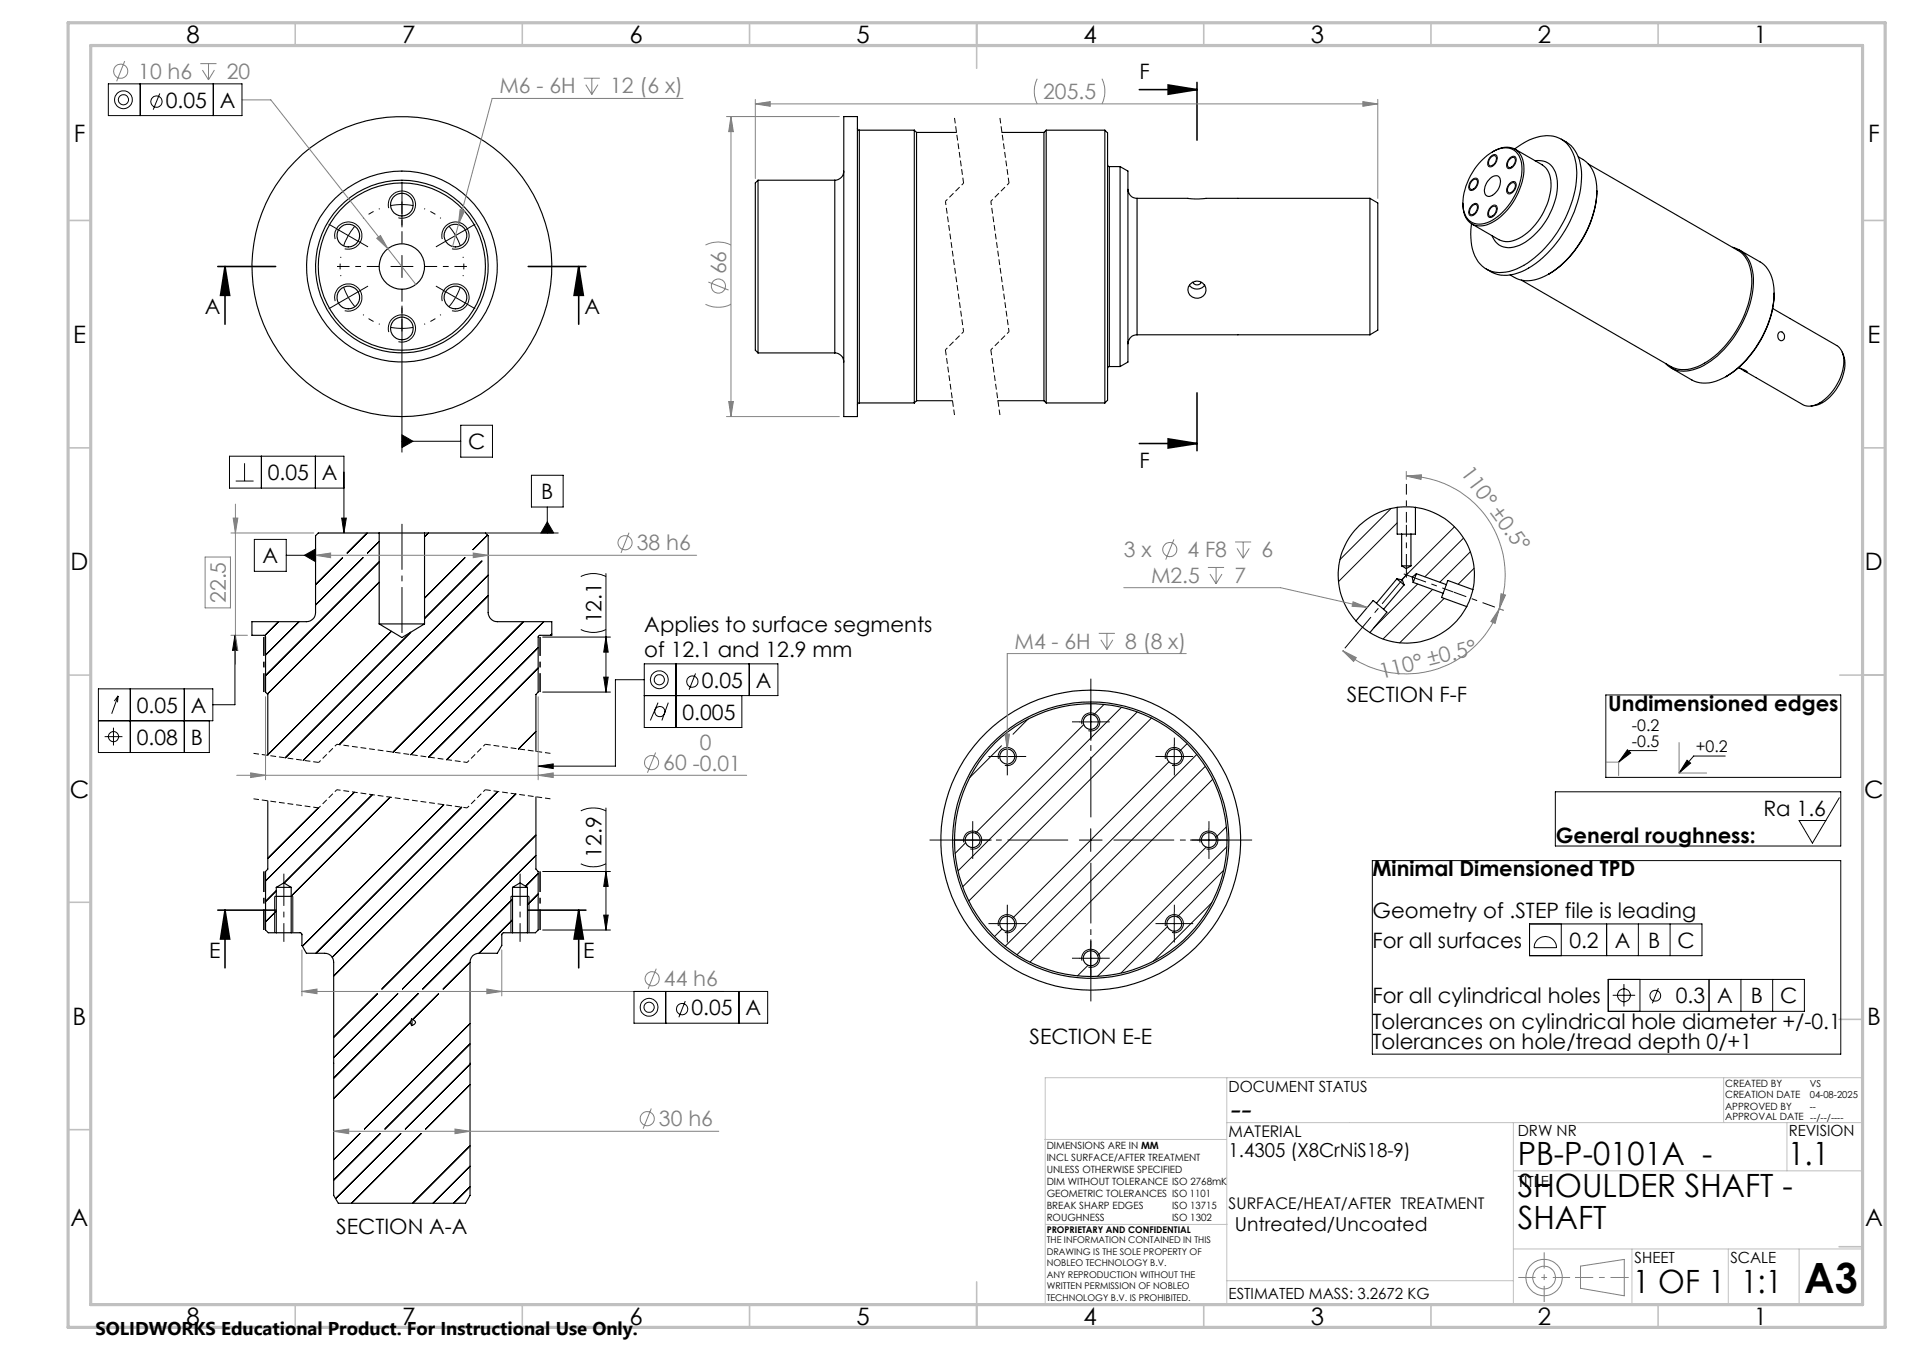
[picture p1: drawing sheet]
<svg xmlns="http://www.w3.org/2000/svg" width="420mm" height="297mm" viewBox="0 0 420 297" stroke-linecap="round" stroke-linejoin="round" font-family="sans-serif">
<g fill="none" stroke="#000" stroke-width=".22">
<path d="M23.8 18.4h29.5v7h-29.5zM30.9 18.4v7M47 18.4v7M35.2 20.6l-1.5 3.5M323.9 39.7a.8 .8 0 0 1 .7-.5 .8 .8 0 0 1 .8 .5 1.79 1.79 0 0 1-1.8 2.1 1.66 1.66 0 0 1 .3-2.1zM328 34.5l.2-.1a.8 .8 0 0 1 1.1-.3 .8 .8 0 0 1 .2 1.2 1.44 1.44 0 0 1-1.8 1.3l-.2-.8zM332.3 34.8a.81 .81 0 0 1 1.2-.3 .81 .81 0 0 1 .2 1.2 1.42 1.42 0 0 1-1.8 1.3 1.81 1.81 0 0 1 .4-2.2zM73.8 52.6a3 3 0 0 1 2.6-3.7 3 3 0 0 1 3.3 3.2 3 3 0 0 1-3.8 2.6M74.5 50.6l2.2 1.2M76.7 51.8l-1.1 2.3M76.7 51.8l2.1 1.3M78.1 49.8l-1.4 2"/>
<path d="M85.6 45.8a2.99 2.99 0 0 1 2.6-3.8 2.99 2.99 0 0 1 3.3 3.3 2.99 2.99 0 0 1-3.8 2.6M97.4 52.6a3 3 0 0 1 2.6-3.7 3 3 0 0 1 3.3 3.2 3 3 0 0 1-3.8 2.6M324.1 45a.76 .76 0 0 1 1-.1 .76 .76 0 0 1 .3 1 1.66 1.66 0 0 1-1.8 1.5 1.85 1.85 0 0 1 .5-2.4zM328.2 45.5a.81 .81 0 0 1 1.1-.3 .81 .81 0 0 1 .2 1.2 1.56 1.56 0 0 1-1.7 1.4 1.61 1.61 0 0 1 .4-2.3zM332.3 40.4a.75 .75 0 0 1 .9-.5 .75 .75 0 0 1 .6 .8 1.94 1.94 0 0 1-1.8 1.9 1.59 1.59 0 0 1 .3-2.2zM73.8 66.2a3 3 0 0 1 2.6-3.7 3 3 0 0 1 3.3 3.2 3 3 0 0 1-3.8 2.7M85.6 73.1a3 3 0 0 1 2.6-3.8 3 3 0 0 1 3.3 3.2 3 3 0 0 1-3.8 2.7M88.5 77.3v22.2M97.4 66.2a3 3 0 0 1 2.6-3.7 3 3 0 0 1 3.3 3.2 3 3 0 0 1-3.8 2.7M88.5 95.7l2.4 1.4-2.4 1.4zM88.5 97.1h12.9M101.4 93.6h7v7h-7z"/>
<path d="M51.9 105.8h3.9M53.8 101.9v3.9M56 118.7h7v7h-7zM57.5 100.4v7M69.4 100.4v7M75.2 114h1l-.5 3.3zM75.7 107.4h-25.2v-7h25.2v16.9M80.8 117.3l-4.4 4.4M83.5 119.1l-2.6 2.6M94.3 117.3l-.8 .8M106.9 117.3h16M107.3 117.7l-3.2 3.2"/>
<path d="M117 104.6h7v6.9h-7zM120.5 114.8l1.4 2.5h-2.8zM120.5 111.5v5.8M306.2 111.9l-11.3 11.3M307.6 115l-13 12.9M320.2 115.9l-11.7 11.6M322.2 118.4l-8.5 8.5M51.7 139.8l.5 3.3h-1zM51.7 139.8v15.2h-4.9M61.3 136.8l-3 3M63 122.2h6.5M65.8 136.8l-7.3 7.3"/>
<path d="M67 122.2l2.5-1.4v2.8zM75.4 122.7l-5.9 5.9M79.9 122.7l-10.4 10.4M83.5 123.6l-25 25M83.5 128.1l-24.6 24.6M86.1 138.9l-27.2 27.1M90.4 139.1l-27.6 27.6M102.3 122.7l-8.8 8.9M106.1 123.4l-12.6 12.7M107.5 126.5l-40.8 40.8M107.5 131.1l-32.8 32.7M115.2 136.8l-28.7 28.7"/>
<path d="M119.7 136.8l-29.3 29.2M121.5 139.5l-.3 .3M127.8 138.5a6.4 6.4 0 0 0 5.6 0M127.8 126.9a6.1 6.1 0 0 1 5.6 0M133.4 126.2v26.1M312.1 128.5l-9.7 9.7M315.3 129.7l-10.9 10.9M317.9 131.7l-9.8 9.7M323.7 121.4l-6.8 6.7M324.5 125l-3.5 3.5M21.7 158.6h25.1v-7.1h-25.1v14.1h24.4v-7M26 153.1l-.8 1.1"/>
<path d="M26 153.1l-.1 1.4M26 153.1l-1.4 3.9M28.7 151.5v14.1M40.6 151.5v14.1M118.5 142.5l-24.1 24.1M118.5 147l-20.2 20.1M119.5 152.3h14.9M119.5 140.2h14.9M132.9 149h1l-.5 3.3zM133.4 140.2l.5 3.3h-1zM141.8 153h29.4v-7h-29.4v14.1h21.5v-7.1M141.8 149.5h-6.3v19.1h-17"/>
<path d="M144.9 154.6l-1.7 3.9M147.1 154.6l-1.4 3.9M148.8 146v14.1M153.1 148.2l-1.4 3.5M164.9 146v7M226.3 158.1l-3.3 3.4M237.6 158.8h5M238.2 159.3a2 2 0 0 1 1.7-2.5 2 2 0 0 1 2.2 2.2 2 2 0 0 1-2.5 1.8M238.5 159.4l-23.8 23.9M240.1 156.3v5M243 155l-2.3 2.3M246.9 155.6l-36 36"/>
<path d="M250.3 156.6l-38.4 38.5M253.5 158l-40.2 40.2M353.5 152.9h51.7v18.1h-51.7zM23 162.1h4M25 160.1v3.9M70.1 177.8l-11.2 11M78 174.3l-19.5 19.5M82 174.8l-19.5 19.5M85.9 175.4l-21.8 21.8M97.7 177.1l-31.1 31.1M101.6 177.6l-32.1 32.1M109.6 174.1l-36.5 36.5"/>
<path d="M113.5 174.7l-40.1 40M118 160.9l-3.9 3.9M118.5 168.6l3.3-.5v1zM127.8 178.4a6.4 6.4 0 0 1 5.6 0M133.4 177.8v26.8M219.2 166.4h5M219.8 167a2 2 0 0 1 1.7-2.6 2 2 0 0 1 2.2 2.2 2 2 0 0 1-2.5 1.8M220.5 164.1l-7.1 7M221.7 163.9v5M256 166.4h5M256.5 167a2 2 0 0 1 1.8-2.6 2 2 0 0 1 2.2 2.2 2 2 0 0 1-2.5 1.8M257.3 167.6l-34.4 34.4"/>
<path d="M258.5 163.9v5M261.3 163.6l-1.7 1.7M263.5 166l-42.2 42.2M265.3 168.6l-41.4 41.4M266.9 171.4l-40.2 40.3M358.2 165l.8 .7-2.7 2zM364.7 165.1h-5.9l-2.5 2.6M371.4 167.2l.7 .7-2.5 2.2zM379.8 166.3h-7l-3.2 3.8M60.5 197.2v8M60.8 196l-2.3 2.3M64.5 197.2v8"/>
<path d="M112.5 197.2v8M112.8 197.8l-19.7 19.8M116.5 197.2v8M118 183.7l-33.9 33.9M118 188.2l-29.4 29.4M118.5 192.2l-2.8 2.8M118.5 196.7l-2.4 2.3M119.5 191.7h14.9M127.8 190a6.1 6.1 0 0 0 5.6 0M133.4 191.7l.5 3.3h-1zM211.6 184.8h5M212.2 185.3a2 2 0 0 1 1.7-2.5 2 2 0 0 1 2.2 2.2 2 2 0 0 1-2.5 1.8"/>
<path d="M212.5 185.4l-2.2 2.3M214.1 182.3v5M237.6 184.8h5M240.1 182.3v5M263.6 184.8h5M264.2 185.3a2 2 0 0 1 1.7-2.5 2 2 0 0 1 2.2 2.2 2 2 0 0 1-2.5 1.8M265.5 186.4l-23.8 23.8M266.1 182.3v5M266.8 198.6l-12.9 12.9M269.3 191.5l-10.1 10.2M269.9 181.9l-2.2 2.3M270.1 186.3l-28.5 28.5"/>
<path d="M60.8 200.4l-2.3 2.4M83.1 218.6l-9.7 9.6M87.6 218.6l-14.2 14.1M92 218.6l-18.6 18.6M96.6 218.6l-5.8 5.7M103.5 211.7l-6 5.9M112.8 202.3l-7.4 7.4M119.5 204.6h14.9M132.9 201.3h1l-.5 3.3zM139.6 218.1h29.4v7h-29.4zM146.5 218.1v7M162.7 218.1v7"/>
<path d="M219.2 203.2h5M219.8 203.7a2 2 0 0 1 1.7-2.5 2 2 0 0 1 2.2 2.2 2 2 0 0 1-2.5 1.7M220.6 204.4l-1.7 1.7M221.7 200.7v5M237.6 210.8h5M238.2 211.3a2 2 0 0 1 1.7-2.5 2 2 0 0 1 2.2 2.2 2 2 0 0 1-2.5 1.8M239.5 212.4l-2.3 2.3M240.1 208.3v5M256 203.2h5M256.5 203.7a2 2 0 0 1 1.8-2.5 2 2 0 0 1 2.2 2.1 2 2 0 0 1-2.5 1.8M257 203.9l-10.2 10.2M258.5 200.7v5"/>
<path d="M90.3 224.8l-16.9 16.9M103.5 225.2l-23.3 23.2M103.5 229.7l-18.8 18.7M103.5 234.1l-14.3 14.3M103.5 238.6l-9.8 9.8M150.8 220.2l-1.4 3.6M79.2 249.4l-5.8 5.8M83.7 249.4l-10.3 10.2M88.2 249.4l-14.3 14.3M92.7 249.4l-15.3 15.3M103.5 252.1l-12.7 12.6M103.5 256.6l-8.2 8.1"/>
<path d="M103.5 261.1l-3.7 3.6"/>
<circle cx="27.2" cy="21.9" r="1.12"/>
<circle cx="27.2" cy="21.9" r="1.96"/>
<circle cx="34.4" cy="22.4" r="1.26"/>
<circle cx="145.1" cy="149.5" r="1.12"/>
<circle cx="145.1" cy="149.5" r="1.96"/>
<circle cx="145.2" cy="156.5" r="1.13"/>
<circle cx="152.4" cy="150" r="1.25"/>
<circle cx="25" cy="162.1" r="1.12"/>
<circle cx="142.9" cy="221.6" r="1.12"/>
<circle cx="142.9" cy="221.6" r="1.96"/>
<circle cx="150.2" cy="222" r="1.25"/>
</g>
<g fill="none" stroke="#808080" stroke-width=".22">
<path d="M27.4 13.4l-1.7 4.5M44.1 14h3.6M44.6 15.4l1.3 2.2M45.9 14v3.6M47.2 15.4l-1.3 2.2M128.5 17.2h3.5M128.9 18.6l1.4 2.2M130.3 17.2v3.6M131.6 18.6l-1.3 2.2M228.3 17.3a6.4 6.4 0 0 0 0 5.6M242.6 17.3a6.4 6.4 0 0 1 0 5.6M53.3 22h6.3l31.9 40.6"/>
<path d="M150.4 21.7h-42.1l-7.4 27.7M159.9 25.6h24.8M160.9 25.6l.5 3.4h-1zM160.9 25.6v66M166.3 22.9l3.2-.5v1zM166.3 21.9v17.4M166.3 22.9h137M300 22.4l3.3 .5-3.3 .5zM303.3 21.9v21.7M82.9 52.4l.8-.6 1.7 2.9zM100.9 49.4l-1.3 4.9M101.3 46.1l1 .3-1.4 3z"/>
<path d="M155.3 53.9a6.2 6.2 0 0 1 5.6 0M155.3 67a6.5 6.5 0 0 0 5.6 0M155.9 62.1l4.5 1.7M159.9 91.6h24.8M160.4 88.3h1l-.5 3.3zM50.8 117.3h18.3M51.3 114h1.1l-.6 3.3zM51.8 110.9v35.2M138.5 117.2l-1.8 4.4M258.4 118.7l-1.8 4.4M271.9 119.2h3.5M273.6 119.2v3.6"/>
<path d="M309.6 104.7l3.3-.2-.1 1zM309.6 104.7a21.8 21.8 0 0 1 20.4 29.2M309.6 103.7v1.8M45.2 122.6h5.5v11.1h-5.5zM50.8 139.8h3.7M51.8 139.8l.6 3.3h-1.1zM69.5 122.2l3.3-.5v1zM69.5 122.2h83.9M104.2 121.7l3.3 .5-3.3 .5zM241.9 139.3h3.5M243.7 139.3v3.6M247.4 129.3h34.5l19.1 4.3"/>
<path d="M265.9 124.8h3.6M266.3 126.3l1.4 2.1M267.7 124.8v3.6M269 126.3l-1.3 2.1M272.3 120.6l1.3 2.2M275 120.6l-1.4 2.2M297.9 132.4l3.1 1.2-3.4-.2zM330 133.9l.9 .4M330 133.9l-.9 3.3-.9-.5zM330 133.9a21.8 21.8 0 0 1-34.4 9.3M330.4 130.6l1 .3-1.4 3zM58.5 153.3v18.3"/>
<path d="M118.5 153.3v18.3M242.3 140.8l1.4 2.1M245 140.8l-1.3 2.1M261.1 143.8h-39.4v24.3M295.6 143.2l3 1.5-.6 .8zM52.1 170.6h112.3M55.2 170l3.3 .6-3.3 .5zM118.5 170.6l3.3-.6v1.1zM144.3 165.6l-1.8 4.4M221.2 161.5h1l-.5 3.3zM353.6 167.7h2.7v2.9M369.6 163.4v6.7h6.1"/>
<path d="M66.5 218.1l3.3-.5v1zM66.5 209v10.1M66.5 218.1h92.8M107.2 217.6l3.3 .5-3.3 .5zM110.5 209v10.1M144.5 213.1l-1.8 4.5M73.4 248.9l3.4-.5v1zM73.4 248.9h84.8M100.2 248.4l3.3 .5-3.3 .5zM143.4 243.9l-1.8 4.4M347.9 278.5l9.6-1.4v8l-9.6-1.7z"/>
<circle cx="26.6" cy="15.7" r="1.56"/>
<circle cx="158.1" cy="62.9" r="1.55"/>
<circle cx="137.6" cy="119.4" r="1.55"/>
<circle cx="257.5" cy="120.9" r="1.56"/>
<circle cx="143.4" cy="167.8" r="1.55"/>
<circle cx="143.6" cy="215.3" r="1.55"/>
<circle cx="142.5" cy="246.1" r="1.56"/>
<circle cx="339.9" cy="281" r="2.51"/>
<circle cx="339.9" cy="281.1" r="4"/>
</g>
<path d="M334.2 281h11.4" fill="none" stroke="#808080" stroke-width=".22" stroke-dasharray="15.2 1.3 1.3 1.3" stroke-dashoffset="11.4" stroke-linecap="butt"/>
<path d="M339.9 275.5v10.9" fill="none" stroke="#808080" stroke-width=".22" stroke-dasharray="15.2 1.3 1.3 1.3" stroke-dashoffset="11.7" stroke-linecap="butt"/>
<path d="M346.7 281h11.8" fill="none" stroke="#808080" stroke-width=".22" stroke-dasharray="15.2 1.3 1.3 1.3" stroke-dashoffset="11.2" stroke-linecap="butt"/>
<g fill="none" stroke="#c0c0c0" stroke-width=".22">
<path d="M270.1 237.1v49.9M379.4 237.1v9.9M410.1 237.1h-180v49.9M230 250.7h40M270.1 247h140M333.1 257.6h77M333.1 247v40M393.3 247v10.6M230.2 269.4h39.9M333.1 274.8h77M359.2 274.8v12.2M380.4 274.8v12.2"/>
<path d="M396 274.8v12.2M270.1 281.8h63"/>
</g>
<g fill="none" stroke="#c0c0c0" stroke-width=".35">
<path d="M65 5v5M115 5v5M165 5v5M215 5v10M265 5v5M315 5v5M365 5v5M15 48.5h5M410 48.5h5M15 98.5h5M410 98.5h5M15 148.5h5"/>
<path d="M405 148.5h10M15 198.5h5M404.8 224.3h5M15 248.5h5M404.8 274.3h5M65 287v5M115 287v5M165 287v5M215 282v10M265 287v5M315 287v5M365 287v5"/>
</g>
<path d="M15 5h400v287h-400zM20 10h390v277h-390z" fill="none" stroke="#c0c0c0" stroke-width=".7"/>
<g fill="#000">
<path d="M257.1 18.7l6.4 1-6.4 1zM257.1 96.6l6.4 1-6.4 1z"/>
<path d="M127.4 58.6l1 6.4h-2zM49.5 58.6l1.1 6.4h-2.1z"/>
<path d="M132.9 149h1l-.5 3.3zM133.4 140.2l.5 3.3h-1z"/>
<path d="M371.4 167.2l.7 .7-2.5 2.2zM358.2 165l.8 .7-2.7 2z"/>
<path d="M127.4 200.2l1 6.4h-2zM49.5 200.2l1.1 6.4h-2.1z"/>
<path d="M132.9 201.3h1l-.5 3.3zM133.4 191.7l.5 3.3h-1z"/>
</g>
<g fill="none" stroke="#000" stroke-width=".25">
<path d="M166.9 39.6v38M166.9 39.6l-.6 .6v36.8l.6 .6M166.9 39.6h16.9M183.8 39.6v38M185.7 37.6a1.99 1.99 0 0 1-1.9 2M185.7 25.6h3v66h-3zM188.7 28.3l.2 .3h.3M189.2 28.6v60M189.2 28.6h12.1M201.3 28.6v60M201.3 28.6l.5 .5M201.8 29.1v59.1"/>
<path d="M201.8 29.1h8.7M220.5 29.1h9.3M229.8 29.1v59.1M230.3 28.6v60M230.3 28.6h12.9M230.3 28.6l-.5 .5M243.2 28.6v60M243.2 28.6l.6 .6v58.8l-.6 .6M243.8 36.2l.1 .3 .3 .2M244.2 36.7v43.9M244.2 36.7h2.4M246.6 36.7v43.9"/>
<path d="M246.6 36.7l1.7 .9v42.1l-1.7 .9M324 39.8a.66 .66 0 0 1 .9-.3 .66 .66 0 0 1 .3 .9 1.4 1.4 0 0 1-1.5 1.3 1.37 1.37 0 0 1 .3-1.9zM326.2 35.3a7 7 0 0 1 6.3-2.6 4.2 4.2 0 0 1 2.5 4.5 13.9 13.9 0 0 1-7.7 11.8 3.6 3.6 0 0 1-5.2-3 13.5 13.5 0 0 1 4.1-10.7zM328 39.2a1.21 1.21 0 0 1 1.2-.5 1.21 1.21 0 0 1 1 .8 3.3 3.3 0 0 1-2.6 3.7 1.47 1.47 0 0 1-.7-2.1l.3-.9zM328.2 34.6a.66 .66 0 0 1 .9-.3 .66 .66 0 0 1 .3 .9 1.4 1.4 0 0 1-1.5 1.3 1.37 1.37 0 0 1 .3-1.9zM328.5 33.4a4.6 4.6 0 0 1 5.5-.2 6.7 6.7 0 0 1 1.1 6.8 13.9 13.9 0 0 1-7.9 9.5 3.8 3.8 0 0 1-5.1-4.1l-.1-.7M332.6 34.8a.62 .62 0 0 1 .8-.1 .62 .62 0 0 1 .2 .9 1.24 1.24 0 0 1-1.6 1.1 1.6 1.6 0 0 1 .6-1.9zM333.4 32.8a11.5 11.5 0 0 1 8.5-2.9 6.7 6.7 0 0 1 5.1 6.3 23.8 23.8 0 0 1-5.4 16.6 18.9 18.9 0 0 1-9.4 6.9 6.3 6.3 0 0 1-8.1-4.8l-.4-3.5 .2-2.2M333.5 32.8l6 3.5a5.1 5.1 0 0 1 1.9 4.9 14.5 14.5 0 0 1-7.6 11.5 4.3 4.3 0 0 1-3.8 0l-6-3.4M337.9 35.4a4 4 0 0 1 4.8 3.6 15.4 15.4 0 0 1-5.1 12.8 7.4 7.4 0 0 1-6.7 2.5 3.9 3.9 0 0 1-2.5-2.4M343.7 30.6a7.7 7.7 0 0 1 4.4 7 25.2 25.2 0 0 1-7.7 18.3 13.2 13.2 0 0 1-10.1 4.6l-1.9-.6-1.2-.7M347.4 34.5a7.2 7.2 0 0 1 4.1 7.2 23.4 23.4 0 0 1-10.6 18.6"/>
<path d="M349.6 36.1l33 19a7 7 0 0 1 3 6.3 22.9 22.9 0 0 1-10.4 18.5 7.4 7.4 0 0 1-7.4 .7l-32.9-19M248.3 41.7a1.99 1.99 0 0 0 2 1.9M250.3 43.6h11.2l1.6 .2 2.4-.2h36.1M250.3 43.6v30.1M301.6 43.6v30.1M301.6 43.6l1.7 1.1v27.9l-1.7 1.1M324.2 45.2a.62 .62 0 0 1 .9-.1 .62 .62 0 0 1 .1 .8 1.33 1.33 0 0 1-1.5 1.3 1.42 1.42 0 0 1 .5-2zM328.2 45.7a.66 .66 0 0 1 .9-.3 .66 .66 0 0 1 .3 .9 1.26 1.26 0 0 1-1.6 1.2l-.1-.7zM332.4 40.5a.66 .66 0 0 1 .9-.3 .66 .66 0 0 1 .3 .9 1.46 1.46 0 0 1-1.5 1.3 1.29 1.29 0 0 1 .3-1.9zM351.5 41.9a22.9 22.9 0 0 1-10.6 18.4M381.4 54.4a5.9 5.9 0 0 1 4.4 5.1 20.9 20.9 0 0 1-5 15.8 15.4 15.4 0 0 1-9.5 6.3 5.5 5.5 0 0 1-4.7-1.6M382.9 55l4.5 2.6a7.3 7.3 0 0 1 3.1 6.7 23.4 23.4 0 0 1-10.6 18.6"/>
<path d="M166.9 77.6h16.9M183.8 77.6a1.99 1.99 0 0 1 1.9 2.1M250.3 73.7a1.99 1.99 0 0 0-2 1.9M250.3 73.7h51.3M261.9 62.6a1.96 1.96 0 0 1 2.9-.3 1.96 1.96 0 0 1 0 2.9 1.96 1.96 0 0 1-2.9-.3 1.75 1.75 0 0 1 0-2.3zM262.5 62.1a1.07 1.07 0 0 0 1.9 0M265.2 62.7a2.06 2.06 0 0 1-3.4 .1M340.9 60.3a7.6 7.6 0 0 1-7.5 .8l-1-.6M390.2 67.9l14.1 8.1a4.5 4.5 0 0 1 1.4 5 11.3 11.3 0 0 1-6.2 8.1l-1.1 .3-1.3-.3-13.2-7.5M390.5 64.5a22.8 22.8 0 0 1-10.6 18.4M391.7 73.1a.93 .93 0 0 1 1.1 .8 .93 .93 0 0 1-.9 1 1.19 1.19 0 0 1-.2-1.8zM405.5 77.5a7.5 7.5 0 0 1-.6 7 8.5 8.5 0 0 1-5.5 4.7l-.7 .1"/>
<path d="M189.2 88.6l-.3 .1-.2 .3M189.2 88.6h12.1M201.8 88.2h7.9M201.8 88.2l-.5 .4M219.6 88.2h10.2M229.8 88.2l.5 .4M230.3 88.6h12.9M244.2 80.6l-.3 .1-.1 .3M244.2 80.6h2.4M367.9 81l4.5 2.6a7.6 7.6 0 0 0 7.5-.7M382.7 80.9l1.4 .6 .5 .3-1.7-.8M83.5 117.3h-13.4l-.6 .6v16.9a1.99 1.99 0 0 1-2 2h-12v3h2.6l.4 .3v12.2l.4 .5v13.4"/>
<path d="M83.5 117.3h10M83.5 117.3v20M93.5 117.3h13.4l.6 .6v16.9a2.05 2.05 0 0 0 2 2h12v3h-2.7l-.3 .3v12.2l-.5 .5v12.5M93.5 117.3v20M307.6 111.6h4M307.6 111.6a15 15 0 0 0-9.1 25M307.6 111.6v5.9h.9M308.5 117.5h2.1M308.5 117.5v7M310.6 117.5v7M311.6 111.6a15 15 0 0 1 12.6 18.1M311.6 111.6v5.9h-1"/>
<path d="M83.5 137.3h10M83.5 137.3l5 3 5-3M298.5 136.6l1.7 1.7 1.4 .9M303 132.7l1.6 1.4M303 132.7l-.7-.6-3.8 4.5M304.6 134.1l.7 .6-3.7 4.5M307.5 127.3l1.6 1.4M307.5 127.3l1.2 .3 .4 1.1M307.5 127.3l-4.5 5.4M308.5 124.5h2.1M308.5 124.5l1.1 .6 1-.6M309.1 128.7l-4.5 5.4"/>
<path d="M311.1 128.1l6.6 2.4M311.8 126.2l-.7 1.9M311.8 126.2l6.6 2.4M311.8 126.2l-.9 .8 .2 1.1M317.7 130.5l-.4 .9 5.6 2.1M318.4 128.6l-.7 1.9M318.4 128.6l.3-.9 5.5 2M322.9 133.5a15 15 0 0 1-21.3 5.7M324.2 129.7l-.5 1.8-.8 2M58.9 176.2v15l-.4 .5v12.9l.6 .6h1.7M118 175.3v15.9l.5 .5v12.9l-.6 .6h-1.8M60.5 197.2h4"/>
<path d="M60.8 195.2h3.3M60.8 195.2l1.7-1 1.6 1M60.8 195.2v10M64.1 195.2v10M112.5 197.2h4M112.8 195.2h3.3M112.8 195.2l1.7-1 1.6 1M112.8 195.2v10M116.1 195.2v10M60.8 205.2h3.3M64.1 205.2h2l.3 .2 .1 2.6 1 1.7h4a1.93 1.93 0 0 1 1.9 2v51.3l1.1 1.7h28l1-1.7v-51.3a1.93 1.93 0 0 1 2-2h4l1-1.7v-2.6l.3-.2h2M112.8 205.2h3.3"/>
<path d="M90.6 224.2l.8 .5a.73 .73 0 0 1-.8 .9M90.6 224.2a1.16 1.16 0 0 0 0 1.4M90.6 224.2v1.4"/>
<circle cx="76.7" cy="51.8" r="2.49"/>
<circle cx="88.5" cy="58.6" r="5"/>
<circle cx="88.5" cy="58.7" r="19"/>
<circle cx="88.5" cy="58.6" r="33"/>
<circle cx="88.5" cy="58.6" r="18.4"/>
<circle cx="88.5" cy="45" r="2.5"/>
<circle cx="88.5" cy="58.6" r="21"/>
<circle cx="100.3" cy="51.8" r="2.5"/>
<circle cx="76.7" cy="65.4" r="2.49"/>
<circle cx="88.5" cy="72.2" r="2.5"/>
<circle cx="100.3" cy="65.4" r="2.5"/>
<circle cx="240.1" cy="158.8" r="1.65"/>
<circle cx="221.7" cy="166.4" r="1.65"/>
<circle cx="258.5" cy="166.4" r="1.65"/>
<circle cx="214.1" cy="184.8" r="1.65"/>
<circle cx="240.1" cy="184.8" r="33"/>
<circle cx="240.1" cy="184.8" r="30.4"/>
<circle cx="240.1" cy="184.8" r="30"/>
<circle cx="266.1" cy="184.8" r="1.65"/>
<circle cx="221.7" cy="203.2" r="1.64"/>
<circle cx="240.1" cy="210.8" r="1.65"/>
<circle cx="258.5" cy="203.2" r="1.64"/>
</g>
<g fill="none" stroke="#000" stroke-width=".35">
<path d="M250.8 19.7h12.7M257.1 18.7l6.4 1-6.4 1zM263.5 18.1v12.7M47.9 58.6h12.8M49.5 58.6l1.1 6.4h-2.1zM49.5 58.6v12.7M116.3 58.6h12.7M127.4 58.6l1 6.4h-2zM127.4 58.6v12.7M250.8 97.6h12.7M257.1 96.6l6.4 1-6.4 1zM263.5 86.4v12.8"/>
<path d="M47.9 200.2h12.8M49.5 200.2l1.1 6.4h-2.1zM49.5 200.2v12.7M116.3 200.2h12.7M127.4 200.2l1 6.4h-2zM127.4 200.2v12.7"/>
</g>
<g fill="none" stroke="#000" stroke-width=".22" stroke-dasharray="15.2 1.3 1.3 1.3" stroke-linecap="butt">
<path d="M74.5 50.6l-2.1-1.3M78.9 53.1l2.1 1.2M88.5 45l-2.5 .2M88.5 45l2.5 .2M88.5 58.6v-2.5M88.5 58.6h-2.5M88.5 58.6v2.5M88.5 58.6h2.5M88.5 45v-2.5M88.5 45v2.5M88.5 42.5v-2.5M88.5 47.5v2.5"/>
<path d="M98.1 53.1l-2.1 1.2M100.3 51.8l-1.5-2M100.3 51.8l1 2.3M100.3 51.8l2.1-1.2M100.3 51.8l-2.2 1.3M102.4 50.6l2.2-1.3M74.5 66.7l-2.1 1.2M76.7 65.4l1.4 2.1M76.7 65.4l-1.1-2.2M76.7 65.4l-2.2 1.3M76.7 65.4l2.2-1.2M78.9 64.2l2.1-1.3"/>
<path d="M88.5 72.2l2.5-.2M88.5 72.2l-2.5-.2M88.5 72.2v2.5M88.5 72.2v-2.5M88.5 74.7v2.5M88.5 69.7v-2.5M98.1 64.2l-2.1-1.3M100.3 65.4l1-2.2M100.3 65.4l-1.5 2.1M100.3 65.4l2.1 1.3M100.3 65.4l-2.2-1.2M102.4 66.7l2.2 1.2"/>
<path d="M309.6 124.5v2.6M311.5 127.2l-2.5-.9M237.6 158.8h-1.6M240.1 156.3v-1.6M242.6 158.8h1.7M219.2 166.4h-1.6M221.7 163.9v-1.6M221.7 168.9v1.7M224.2 166.4h1.7M240.1 161.3v1.7M256 166.4h-1.6M258.5 163.9v-1.6"/>
<path d="M258.5 168.9v1.7M261 166.4h1.7M62.5 195.2v-3M114.5 195.2v-3M211.6 184.8h-1.6M214.1 182.3v-1.6M214.1 187.3v1.7M216.6 184.8h1.7M263.6 184.8h-1.6M266.1 182.3v-1.6M266.1 187.3v1.7M268.6 184.8h1.7"/>
<path d="M219.2 203.2h-1.6M221.7 200.7v-1.7M221.7 205.7v1.6M224.2 203.2h1.7M237.6 210.8h-1.6M240.1 208.3v-1.6M240.1 213.3v1.7M242.6 210.8h1.7M256 203.2h-1.6M258.5 200.7v-1.7M258.5 205.7v1.6M261 203.2h1.7"/>
</g>
<path d="M75 56.5a13.6 13.6 0 0 0 0 4.2M83.6 45.9a13.6 13.6 0 0 0-3.7 2.1M97.1 48a13.6 13.6 0 0 0-3.7-2.1M79.9 69.2a13.6 13.6 0 0 0 3.7 2.1M93.4 71.3a13.6 13.6 0 0 0 3.7-2.1M101.9 60.7a13.6 13.6 0 0 0 0-4.2" fill="none" stroke="#000" stroke-width=".22" stroke-dasharray="15.2 1.3 1.3 1.3" stroke-dashoffset="15" stroke-linecap="butt"/>
<path d="M320 130.3l9.1 3.3" fill="none" stroke="#000" stroke-width=".22" stroke-dasharray="15.2 1.3 1.3 1.3" stroke-dashoffset="12.3" stroke-linecap="butt"/>
<path d="M309.6 124.5v-9M311.5 127.2l8.4 3" fill="none" stroke="#000" stroke-width=".22" stroke-dasharray="15.2 1.3 1.3 1.3" stroke-dashoffset="12.6" stroke-linecap="butt"/>
<path d="M310 126l-14 16.6" fill="none" stroke="#000" stroke-width=".22" stroke-dasharray="15.2 1.3 1.3 1.3" stroke-dashoffset="6.3" stroke-linecap="butt"/>
<path d="M309.6 115v-8.5" fill="none" stroke="#000" stroke-width=".22" stroke-dasharray="15.2 1.3 1.3 1.3" stroke-dashoffset="12.9" stroke-linecap="butt"/>
<path d="M210.1 26l2 14.3M220.1 26l2 14.3M208.1 77l2 14.3M218.1 77l2 14.3M70.1 177.7l-14.3-2M70.1 167.7l-14.3-2M121.2 175.7l-14.4-2M121.2 165.7l-14.4-2" fill="none" stroke="#000" stroke-width=".22" stroke-dasharray="1.3 .6" stroke-dashoffset=".1" stroke-linecap="butt"/>
<path d="M212.1 40.3l-4 4M222.1 40.3l-4 4M212.1 73l-4 4M222.1 73l-4 4M74.1 173.7l-4 4M74.1 163.7l-4 4M106.8 173.7l-4 4M106.8 163.7l-4 4" fill="none" stroke="#000" stroke-width=".22" stroke-dasharray="1.3 .6" stroke-dashoffset=".7" stroke-linecap="butt"/>
<path d="M208.1 44.3l4 28.7M218.1 44.3l4 28.7M102.8 177.7l-28.7-4M102.8 167.7l-28.7-4" fill="none" stroke="#000" stroke-width=".22" stroke-dasharray="1.3 .6" stroke-dashoffset=".4" stroke-linecap="butt"/>
<path d="M58.1 191.7v12.9M118.9 191.7v12.9" fill="none" stroke="#000" stroke-width=".35" stroke-dasharray="6.3 1.3 1.3 1.3" stroke-dashoffset="1.8" stroke-linecap="butt"/>
<path d="M58.1 140.2v12.1M118.9 140.2v12.1" fill="none" stroke="#000" stroke-width=".35" stroke-dasharray="6.3 1.3 1.3 1.3" stroke-dashoffset="2.2" stroke-linecap="butt"/>
<path d="M83.5 58.6h-9.3M88.5 53.6v-9.3M93.5 58.6h9.3M88.5 63.6v9.3" fill="none" stroke="#000" stroke-width=".22" stroke-dasharray="15.2 1.3 1.3 1.3" stroke-dashoffset="12.5" stroke-linecap="butt"/>
<path d="M240.1 179.8v-30.5M235.1 184.8h-30.5M240.1 189.8v30.5M245.1 184.8h30.5" fill="none" stroke="#000" stroke-width=".22" stroke-dasharray="15.2 1.3 1.3 1.3" stroke-dashoffset="1.9" stroke-linecap="butt"/>
<path d="M88.5 115.3v24" fill="none" stroke="#000" stroke-width=".22" stroke-dasharray="15.2 1.3 1.3 1.3" stroke-dashoffset="5.1" stroke-linecap="butt"/>
<path d="M62.5 195.2v12M114.5 195.2v12" fill="none" stroke="#000" stroke-width=".22" stroke-dasharray="15.2 1.3 1.3 1.3" stroke-dashoffset="11.1" stroke-linecap="butt"/>
<g fill="#808080">
<path d="M82.9 52.4l2.5 2.3-1.7-2.9zM101.3 46.1l-.4 3.3 1.4-3zM107.2 217.6l3.3 .5-3.3 .5zM66.5 218.1l3.3-.5v1z"/>
<path d="M73.4 248.9l3.4-.5v1zM100.2 248.4l3.3 .5-3.3 .5z"/>
<path d="M69.5 122.2l3.3-.5v1zM104.2 121.7l3.3 .5-3.3 .5z"/>
<path d="M51.8 139.8l.6 3.3h-1.1zM51.3 114h1.1l-.6 3.3z"/>
<path d="M55.2 170l3.3 .6-3.3 .5zM118.5 170.6l3.3-.6v1.1z"/>
</g>
<path d="M88.5 95.7l2.4 1.4-2.4 1.4z" fill="#000"/>
<g fill="#808080">
<path d="M330.4 130.6l1 .3-1.4 3zM309.6 104.7l3.3-.2-.1 1z"/>
<path d="M221.2 161.5l.5 3.3 .5-3.3zM297.9 132.4l-.3 1 3.4 .2z"/>
<path d="M166.3 22.9l3.2-.5v1zM300 22.4l3.3 .5-3.3 .5z"/>
<path d="M295.6 143.2l3 1.5-.6 .8zM330 133.9l-.9 3.3-.9-.5z"/>
<path d="M160.9 25.6l.5 3.4h-1zM160.4 88.3h1l-.5 3.3z"/>
</g>
<path d="M118.5 168.6l3.3-.5v1zM51.7 139.8l.5 3.3h-1zM75.2 114h1l-.5 3.3zM120.5 114.8l1.4 2.5h-2.8zM67 122.2l2.5 1.4v-2.8z" fill="#000"/>
<g fill="none" stroke="#000" stroke-width=".22">
<path d="M342.4 174.2h62.8v11.9h-62.8zM404.9 175.5l-5.9 10-3-5h5.9M302.1 189.3h103.1v42.6h-103.1zM336.7 203.3h37.9v7h-37.9zM338.3 206.8a2.45 2.45 0 0 1 2.8-.6 2.45 2.45 0 0 1 1.5 2.3h-4.9a2.48 2.48 0 0 1 .6-1.7zM343.7 203.3v7M353.7 203.3v7M354 215.5h43.2v7h-43.2zM355 219h4.9M357.5 216.5v4.9M360.6 203.3v7M361 215.5v7"/>
<path d="M365.1 217.4l-1.4 3.3M367.6 203.3v7M376.2 215.5v7M383.2 215.5v7M390.2 215.5v7"/>
<circle cx="357.5" cy="219" r="1.41"/>
<circle cx="364.4" cy="219.1" r="1.19"/>
</g>
<text font-size="9.2" x="397.2" y="284.5">A3</text>
<text font-size="7.3" x="270.4" y="246.3">--</text>
<g font-size="7.1">
<text x="334.1" y="256.2">PB-P-0101A -</text>
<text x="393.6" y="256.2">1.1</text>
<text x="334.1" y="263.3">SHOULDER SHAFT -</text>
<text x="334.1" y="270.3">SHAFT</text>
<text x="359.4" y="284.5">1 OF 1</text>
<text x="383.3" y="284.5">1:1</text>
</g>
<g font-size="5.3">
<text x="41" y="9.5">8</text>
<text x="88.5" y="9.5">7</text>
<text x="138.5" y="9.5">6</text>
<text x="188.5" y="9.5">5</text>
<text x="238.5" y="9.5">4</text>
<text x="288.5" y="9.5">3</text>
<text x="338.5" y="9.5">2</text>
<text x="386" y="9.5">1</text>
<text x="16.2" y="31.3">F</text>
<text x="411.2" y="31.3">F</text>
<text x="16.1" y="75.5">E</text>
<text x="411.1" y="75.5">E</text>
<text x="15.5" y="125.5">D</text>
<text x="410.5" y="125.5">D</text>
<text x="15.4" y="175.5">C</text>
<text x="410.4" y="175.5">C</text>
<text x="16" y="225.5">B</text>
<text x="411" y="225.5">B</text>
<text x="15.5" y="269.8">A</text>
<text x="410.5" y="269.8">A</text>
<text x="41" y="291.5">8</text>
<text x="88.5" y="291.5">7</text>
<text x="138.5" y="291.5">6</text>
<text x="188.5" y="291.5">5</text>
<text x="238.5" y="291.5">4</text>
<text x="288.5" y="291.5">3</text>
<text x="338.5" y="291.5">2</text>
<text x="386" y="291.5">1</text>
</g>
<g font-size="4.7" fill="#808080">
<text x="30.4" y="17.4">10 h6</text>
<text x="49.9" y="17.4">20</text>
<text x="110" y="20.6">M6 - 6H</text>
<text x="134.3" y="20.6">12 (6 x)</text>
<text x="229.6" y="21.8">205.5</text>
<text x="159.9" y="60.4" transform="rotate(-90 159.9 60.4)">66</text>
<text x="321.4" y="104.2" transform="rotate(54 321.4 104.2)">110° ±0.5°</text>
<text x="140.2" y="121.1">38 h6</text>
<text x="247.4" y="122.6">3 x</text>
<text x="261.4" y="122.6">4 F8</text>
<text x="277.7" y="122.6">6</text>
<text x="253.4" y="128.2">M2.5</text>
<text x="271.7" y="128.2">7</text>
<text x="49.7" y="132.7" transform="rotate(-90 49.7 132.7)">22.5</text>
<text x="223.3" y="142.7">M4 - 6H</text>
<text x="247.7" y="142.7">8 (8 x)</text>
<text x="304.1" y="149.3" transform="rotate(-14 304.1 149.3)">110° ±0.5°</text>
<text x="154" y="165">0</text>
<text x="146" y="169.5">60 -0.01</text>
<text x="146.1" y="217">44 h6</text>
<text x="145.1" y="247.8">30 h6</text>
</g>
<g font-size="4.7">
<text x="250.8" y="17.5">F</text>
<text x="36.5" y="23.7">0.05</text>
<text x="48.4" y="23.7">A</text>
<text x="45.1" y="69.1">A</text>
<text x="128.7" y="69.1">A</text>
<text x="103" y="98.8">C</text>
<text x="59" y="105.6">0.05</text>
<text x="70.9" y="105.6">A</text>
<text x="250.8" y="102.9">F</text>
<text x="119.2" y="109.8">B</text>
<text x="57.8" y="123.9">A</text>
<text x="132.4" y="137.2" transform="rotate(-90 132.4 137.2)">12.1</text>
<text x="141.8" y="139">Applies to surface segments</text>
<text x="141.8" y="144.6">of 12.1 and 12.9 mm</text>
<text x="154.5" y="151.3">0.05</text>
<text x="166.4" y="151.3">A</text>
<text x="296.4" y="154.5">SECTION F-F</text>
<text x="30.1" y="156.8">0.05</text>
<text x="42" y="156.8">A</text>
<text x="150.3" y="158.3">0.005</text>
<text x="354" y="156.4">Undimensioned edges</text>
<text x="30.1" y="163.8">0.08</text>
<text x="42" y="163.8">B</text>
<text x="388.2" y="179.5">Ra 1.6</text>
<text x="342.5" y="185.5">General roughness:</text>
<text x="132.4" y="188.7" transform="rotate(-90 132.4 188.7)">12.9</text>
<text x="302.1" y="192.8">Minimal Dimensioned TPD</text>
<text x="302.1" y="201.9">Geometry of .STEP file is leading</text>
<text x="302.1" y="208.5">For all surfaces</text>
<text x="345.5" y="208.5">0.2</text>
<text x="355.4" y="208.5">A</text>
<text x="362.8" y="208.5">B</text>
<text x="369.3" y="208.5">C</text>
<text x="46.1" y="210.7">E</text>
<text x="128.4" y="210.7">E</text>
<text x="302.1" y="220.7">For all cylindrical holes</text>
<text x="368.9" y="220.7">0.3</text>
<text x="378" y="220.7">A</text>
<text x="385.4" y="220.7">B</text>
<text x="391.8" y="220.7">C</text>
<text x="152.2" y="223.4">0.05</text>
<text x="164.1" y="223.4">A</text>
<text x="302.1" y="226.3">Tolerances on cylindrical hole diameter +/-0.1</text>
<text x="226.6" y="229.7">SECTION E-E</text>
<text x="302.1" y="230.9">Tolerances on hole/tread depth 0/+1</text>
<text x="74" y="271.4">SECTION A-A</text>
</g>
<g font-size="4.2">
<text x="270.4" y="254.6">1.4305 (X8CrNiS18-9)</text>
<text x="271.8" y="270.8">Untreated/Uncoated</text>
</g>
<text font-size="4.1" x="21" y="293.7">SOLIDWORKS Educational Product. For Instructional Use Only.</text>
<g font-size="3.5">
<text x="359.2" y="160.9">-0.2</text>
<text x="359.2" y="164.3">-0.5</text>
<text x="373.3" y="165.5">+0.2</text>
<text x="270.4" y="250.1">MATERIAL</text>
<text x="270.4" y="266">SURFACE/HEAT/AFTER TREATMENT</text>
</g>
<g font-size="3.4">
<text x="270.4" y="240.2">DOCUMENT STATUS</text>
<text x="334.1" y="250">DRW NR</text>
<text x="393.7" y="250">REVISION</text>
<text x="334.1" y="261.1">TITLE</text>
<text x="359.8" y="277.9">SHEET</text>
<text x="380.9" y="277.9">SCALE</text>
<text x="270.4" y="285.7">ESTIMATED MASS: 3.2672 KG</text>
</g>
<g font-size="2.2">
<text x="379.7" y="239.1">CREATED BY</text>
<text x="379.7" y="244.2">APPROVED BY</text>
<text x="379.7" y="241.6">CREATION DATE</text>
<text x="379.7" y="246.5">APPROVAL DATE --/--/----</text>
<text x="230.4" y="252.7">DIMENSIONS ARE IN MM</text>
<text x="230.4" y="255.4">INCL SURFACE/AFTER TREATMENT</text>
<text x="230.4" y="258">UNLESS OTHERWISE SPECIFIED</text>
<text x="230.4" y="260.7">DIM WITHOUT TOLERANCE ISO 2768mK</text>
<text x="230.4" y="263.3">GEOMETRIC TOLERANCES ISO 1101</text>
<text x="230.4" y="266">BREAK SHARP EDGES</text>
<text x="230.4" y="268.6">ROUGHNESS</text>
<text x="258" y="266">ISO 13715</text>
<text x="258" y="268.7">ISO 1302</text>
</g>
<g font-size="2.1">
<text x="398.4" y="239.1">VS</text>
<text x="398.4" y="244.2">--</text>
<text x="398.4" y="241.7">04-08-2025</text>
</g>
<g font-size="2">
<text x="230.4" y="271.3">PROPRIETARY AND CONFIDENTIAL</text>
<text x="230.4" y="273.5">THE INFORMATION CONTAINED IN THIS</text>
<text x="230.4" y="276.1">DRAWING IS THE SOLE PROPERTY OF</text>
<text x="230.4" y="278.6">NOBLEO TECHNOLOGY B.V.</text>
<text x="230.4" y="281.1">ANY REPRODUCTION WITHOUT THE</text>
<text x="230.4" y="283.6">WRITTEN PERMISSION OF NOBLEO</text>
<text x="230.4" y="286.2">TECHNOLOGY B.V. IS PROHIBITED.</text>
</g>
</svg>
